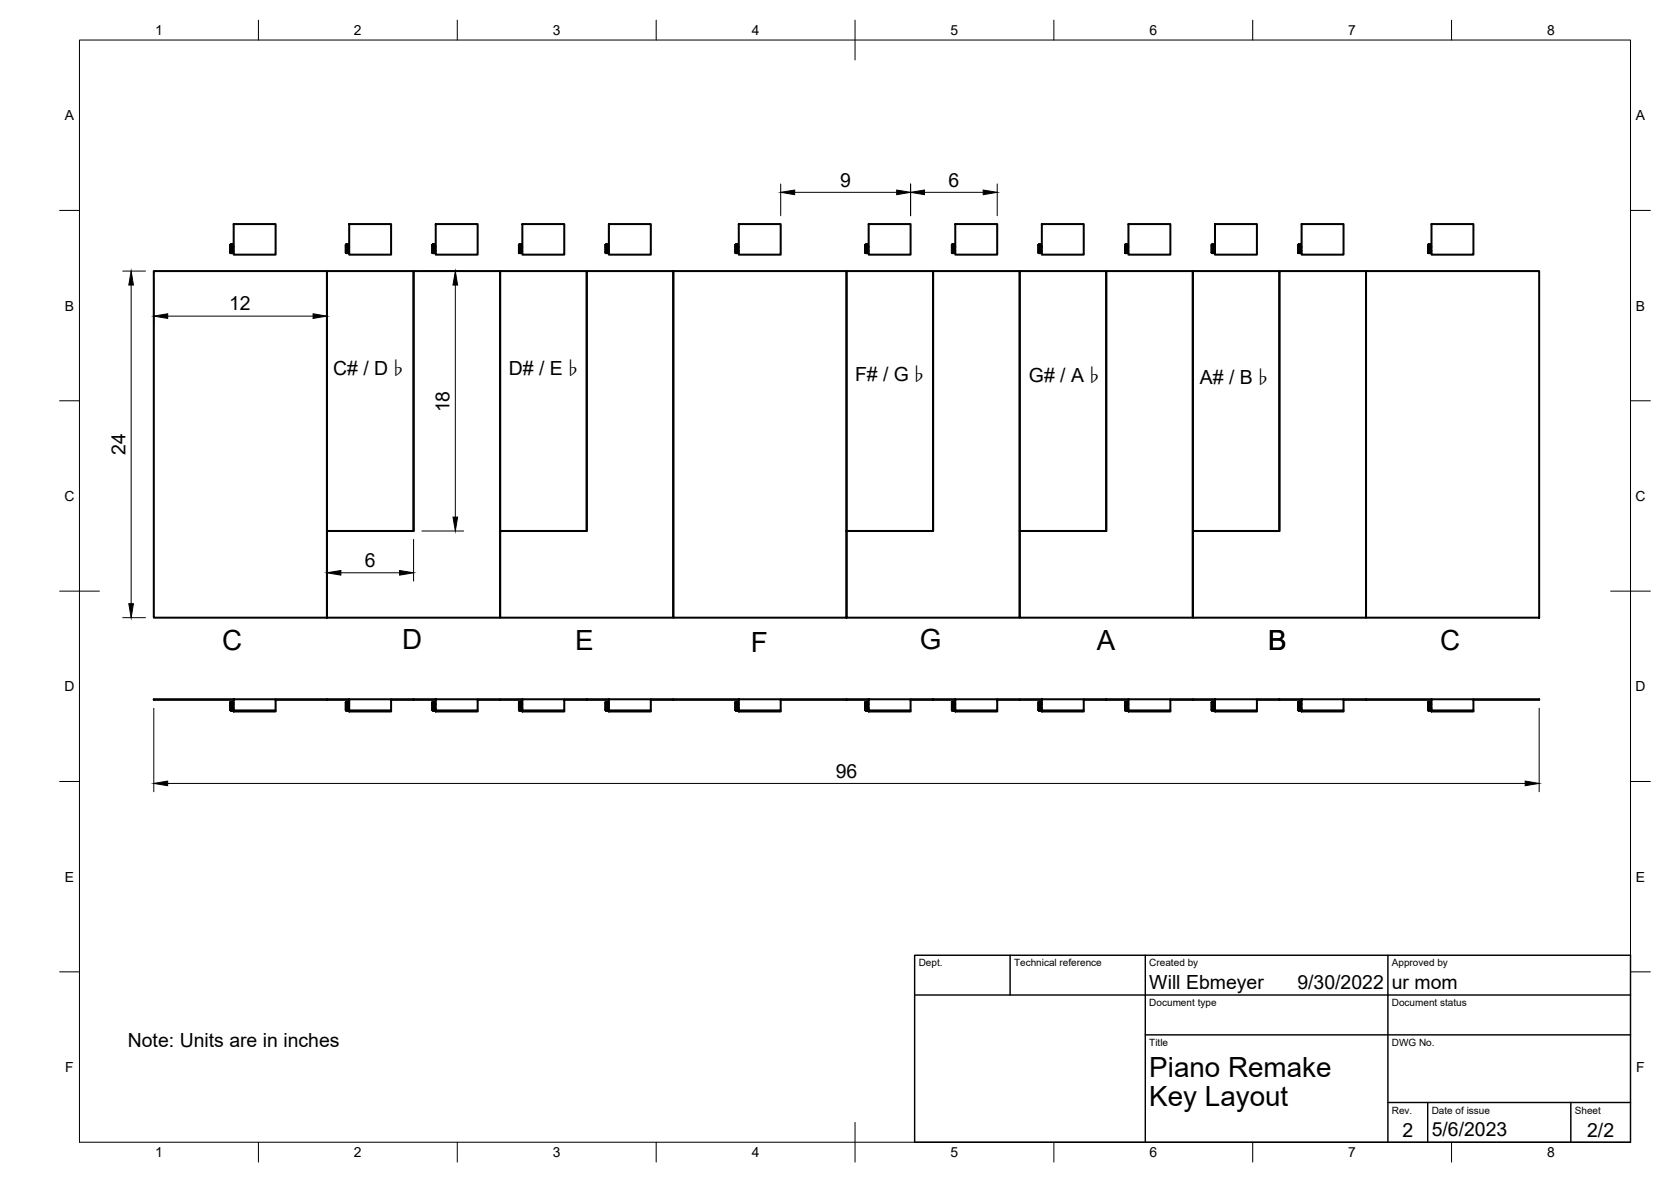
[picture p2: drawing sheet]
<svg xmlns="http://www.w3.org/2000/svg" width="420mm" height="297mm" viewBox="0 0 420 297" stroke-linecap="round" stroke-linejoin="round" font-family="sans-serif">
<!-- layer: Visible -->
<g fill="none" stroke="#000" stroke-width=".51">
<path d="M58.8 56.3h10.5v7.7h-10.5zM87.8 56.3h10.5v7.7h-10.5zM109.6 56.3h10.5v7.7h-10.5zM131.3 56.3h10.6v7.7h-10.6zM153.1 56.3h10.5v7.7h-10.5zM185.8 56.3h10.5v7.7h-10.5zM218.4 56.3h10.6v7.7h-10.6zM240.2 56.3h10.5v7.7h-10.5zM262 56.3h10.5v7.7h-10.5zM283.7 56.3h10.6v7.7h-10.6zM305.5 56.3h10.5v7.7h-10.5zM327.3 56.3h10.5v7.7h-10.5z"/>
<path d="M359.9 56.3h10.6v7.7h-10.6zM38.7 68.1h43.5v87.1h-43.5zM58 61.5v2M58 63.5h.1M58 61.5h.1M58 61.5v.1l.6-.1-.1 2M58 63.5h.5M58 63.5l.5 .1zM58 61.5h.5zM58 61.7h.5M58 61.9h.5M58 62l.5 .1z"/>
<path d="M58 62.2l.5 .1zM58 62.5l.5 .1zM58 62.8h.5M58 63h.5M58 63.2h.5M58 63.4l.5 .1M58 62.4h.5M58 62.1h.5M58 62.1h.1M58 62.3v.1M58 63.6h.5M58.5 63.4h-.5l.5 .1"/>
<path d="M58.6 63h.2M58.6 62h.2M82.2 68.1h21.8v65.3h-21.8zM87 61.5v2M87 63.5h.1M87 61.5h.1M87 61.5v.1l.7-.1-.1 2M87 63.5h.6M87 63.5l.6 .1zM87 61.5h.6zM87 61.7h.6M87 61.9h.6"/>
<path d="M87 62l.6 .1zM87 62.2l.6 .1zM87 62.5l.6 .1zM87 62.8h.6M87 63h.6M87 63.2h.6M87 63.4l.6 .1M87 62.4h.6M87 62.1h.6M87 63.6h.6M87 62.1h.1M87 62.3v.1"/>
<path d="M87.6 63.4h-.6l.6 .1M87.7 63h.1M87.7 62h.1M104 68.1h21.8v87.1h-43.6v-21.8h21.8zM108.8 61.5v2M108.8 63.5h.1M108.8 61.5h.1M108.8 61.5v.1l.6-.1-.1 2M108.8 63.5h.5M108.8 63.5l.5 .1zM108.8 61.5h.5zM108.8 61.7h.5"/>
<path d="M108.8 61.9h.5M108.8 62l.5 .1zM108.8 62.2l.5 .1zM108.8 62.5l.5 .1zM108.8 62.8h.5M108.8 63h.5M108.8 63.2h.5M108.8 63.4l.5 .1M108.8 62.4h.5M108.8 62.1h.5M108.8 63.6h.5M108.8 62.1h.1"/>
<path d="M108.8 62.3v.1M109.3 63.4h-.5l.5 .1M109.4 63h.2M109.4 62h.2M125.8 68.1h21.7v65.3h-21.7zM130.5 63.5h.1M130.5 61.5v2M130.5 61.5h.1M130.5 61.5v.1M130.6 61.5v.1l.6-.1-.1 2M130.6 63.5l.5 .1zM130.6 61.5h.5z"/>
<path d="M130.6 61.7h.5M130.6 61.9h.5M130.6 62l.5 .1zM130.6 62.2l.5 .1zM130.6 62.5l.5 .1zM130.6 62.8h.5M130.6 63h.5M130.6 63.2h.5M130.6 63.4l.5 .1M130.6 62.4h.5M130.6 62.1h.5M130.6 63.6h.5"/>
<path d="M130.6 62.1h.1M130.6 62.3v.1M131.1 63.5h-.6M131.1 63.4h-.5l.5 .1M131.2 63h.1M131.2 62h.1M147.5 68.1h21.8v87.1h-43.5v-21.8h21.7zM152.3 61.5v2M152.3 63.5h.1M152.3 61.5h.1M152.3 61.5v.1l.7-.1-.1 2M152.3 63.5h.6"/>
<path d="M152.3 63.5l.6 .1zM152.3 61.5h.6zM152.3 61.7h.6M152.3 61.9h.6M152.3 62l.6 .1zM152.3 62.2l.6 .1zM152.3 62.5l.6 .1zM152.3 62.8h.6M152.3 63h.6M152.3 63.2h.6M152.3 63.4l.6 .1M152.3 62.4h.6"/>
<path d="M152.3 62.1h.6M152.3 63.6h.6M152.3 62.1h.1M152.3 62.3v.1M152.9 63.4h-.6l.6 .1M153 63h.1M153 62h.1M169.3 68.1h43.6v87.1h-43.6zM184.9 63.5h.1M185 61.5v2M185 61.5h.1M185 61.5l-.1 .1"/>
<path d="M185 61.5v.1l.6-.1-.1 2M185 63.5l.5 .1zM185 61.5h.5zM185 61.7h.5M185 61.9h.5M185 62l.5 .1zM185 62.2l.5 .1zM185 62.5l.5 .1zM185 62.8h.5M185 63h.5M185 63.2h.5M185 63.4l.5 .1"/>
<path d="M185 62.4h.5M185 62.1h.5M185 63.6h.5M185 62.1h.1M185 62.3v.1M185.5 63.5h-.5M185.5 63.4h-.5l.5 .1M185.6 63h.2M185.6 62h.2M212.9 68.1h21.7v65.3h-21.7zM217.6 61.5v2M217.6 63.5h.1"/>
<path d="M217.6 61.5h.1M217.6 61.5v.1l.7-.1-.1 2M217.6 63.5h.6M217.6 63.5l.6 .1zM217.6 61.5h.6zM217.6 61.7h.6M217.6 61.9h.6M217.6 62l.6 .1zM217.6 62.2l.6 .1zM217.6 62.5l.6 .1zM217.6 62.8h.6M217.6 63h.6"/>
<path d="M217.6 63.2h.6M217.6 63.4l.6 .1M217.6 62.4h.6M217.6 62.1h.6M217.6 63.6h.6M217.6 62.1h.1M217.6 62.3v.1M218.2 63.4h-.6l.6 .1M218.3 63h.1M218.3 62h.1M234.6 68.1h21.8v87.1h-43.5v-21.8h21.7zM239.4 61.5v2"/>
<path d="M239.4 63.5h.1M239.4 61.5h.1M239.4 61.5v.1l.7-.1-.1 2M239.4 63.5h.6M239.4 63.5l.6 .1zM239.4 61.5h.6zM239.4 61.7h.6M239.4 61.9h.6M239.4 62l.6 .1zM239.4 62.2l.6 .1zM239.4 62.5l.6 .1zM239.4 62.8h.6"/>
<path d="M239.4 63h.6M239.4 63.2h.6M239.4 63.4l.6 .1M239.4 62.4h.6M239.4 62.1h.6M239.4 63.6h.6M239.4 62.1h.1M239.4 62.3v.1M240 63.4h-.6l.6 .1M240.1 63h.1M240.1 62h.1M256.4 68.1h21.8v65.3h-21.8z"/>
<path d="M261.2 61.5v2M261.2 63.5h.1M261.2 61.5h.1M261.2 61.5v.1l.6-.1-.1 2M261.2 63.5h.5M261.2 63.5l.5 .1zM261.2 61.5h.5zM261.2 61.7h.5M261.2 61.9h.5M261.2 62l.5 .1zM261.2 62.2l.5 .1zM261.2 62.5l.5 .1z"/>
<path d="M261.2 62.8h.5M261.2 63h.5M261.2 63.2h.5M261.2 63.4l.5 .1M261.2 62.4h.5M261.2 62.1h.5M261.2 63.6h.5M261.2 62.1h.1M261.2 62.3v.1M261.7 63.4h-.5l.5 .1M261.8 63h.2M261.8 62h.2"/>
<path d="M278.2 68.1h21.7v87.1h-43.5v-21.8h21.8zM282.9 61.5v2M282.9 63.5h.1M282.9 61.5h.1M283 61.5v.1l.6-.1-.1 2M283 63.5h.5M283 63.5l.5 .1zM283 61.5h.5zM283 61.7h.5M283 61.9h.5M283 62l.5 .1zM283 62.2l.5 .1z"/>
<path d="M283 62.5l.5 .1zM283 62.8h.5M283 63h.5M283 63.2h.5M283 63.4l.5 .1M283 62.4h.5M283 62.1h.5M283 63.6h.5M283 62.1h.1M283 62.3v.1M283.5 63.4h-.5l.5 .1M283.6 63h.1"/>
<path d="M283.6 62h.1M299.9 68.1h21.8v65.3h-21.8zM304.7 61.5v2M304.7 63.5h.1M304.7 61.5h.1M304.7 61.5v.1l.7-.1-.1 2M304.7 63.5h.6M304.7 63.5l.6 .1zM304.7 61.5h.6zM304.7 61.7h.6M304.7 61.9h.6M304.7 62l.6 .1z"/>
<path d="M304.7 62.2l.6 .1zM304.7 62.5l.6 .1zM304.7 62.8h.6M304.7 63h.6M304.7 63.2h.6M304.7 63.4l.6 .1M304.7 62.4h.6M304.7 62.1h.6M304.7 63.6h.6M304.7 62.1h.1M304.7 62.3v.1M305.3 63.4h-.6l.6 .1"/>
<path d="M305.4 63h.1M305.4 62h.1M321.7 68.1h21.8v87.1h-43.6v-21.8h21.8zM326.4 63.5h.1M326.5 61.5v2M326.5 61.5h.1M326.5 61.5l-.1 .1M326.5 61.5v.1l.6-.1v2M326.5 63.5l.6 .1zM326.5 61.5h.6zM326.5 61.7h.6M326.5 61.9h.6"/>
<path d="M326.5 62l.6 .1zM326.5 62.2l.6 .1zM326.5 62.5l.6 .1zM326.5 62.8h.6M326.5 63h.6M326.5 63.2h.6M326.5 63.4l.6 .1M326.5 62.4h.6M326.5 62.1h.6M326.5 63.6h.6M326.5 62.1h.1M326.5 62.3v.1"/>
<path d="M327.1 63.5h-.6M327.1 63.4h-.6l.6 .1M327.1 63h.2M327.1 62h.2M343.5 68.1h43.5v87.1h-43.5zM359.1 61.5v2M359.1 61.5h.1M359.2 61.5v.1l.6-.1-.1 2M359.2 63.5l.5 .1zM359.2 61.5h.5zM359.2 61.7h.5M359.2 61.9h.5"/>
<path d="M359.2 62l.5 .1zM359.2 62.2l.5 .1zM359.2 62.5l.5 .1zM359.2 62.8h.5M359.2 63h.5M359.2 63.2h.5M359.2 63.4l.5 .1M359.2 62.4h.5M359.2 62.1h.5M359.2 63.6h.5M359.2 62.1h.1M359.2 62.3v.1"/>
<path d="M359.7 63.5h-.6M359.7 63.4h-.5l.5 .1M359.8 63h.1M359.8 62h.1M58 176.5v2M58 178.5h.1M58 176.5h.1M58 176.5h.6v2l-.1-.2M58 176.5h.5M58 176.7h.5M58 176.9h.5M58 177.1h.5"/>
<path d="M58 177.3l.5 .1zM58 177.5l.5 .1zM58 177.8h.5M58 178h.5M58 178.3h.5M58 178.4l.5 .1M58 178.5h.5M58 177.4h.1M58 177.5h.5M58 177.4h.5M58.5 177.8v.1l-.5-.1M58.5 178v.1l-.5-.1"/>
<path d="M58.5 178.3l-.5-.1 .5 .1M58.5 178.3h-.5l.5 .1M58.6 178h.2M58.6 177h.2M58.8 175.7h10.5v2.9h-10.5zM58.8 178.6h10.5v.2h-10.5zM58.8 175.7h-20.1v.2h20.1M69.3 175.7h12.9v.2v-.2h5.6M69.3 175.9h18.5M87 176.5v2M87 178.5h.1M87 176.5h.1"/>
<path d="M87 176.5h.7v2l-.1-.2M87 176.5h.6M87 176.7h.6M87 176.9h.6M87 177.1h.6M87 177.3l.6 .1zM87 177.5l.6 .1zM87 177.8h.6M87 178h.6M87 178.3h.6M87 178.4l.6 .1M87 178.5h.6"/>
<path d="M87 177.4h.1M87 177.5h.6M87 177.4h.6M87.6 177.8v.1l-.6-.1M87.6 178v.1l-.6-.1M87.6 178.3l-.6-.1 .6 .1M87.6 178.3h-.6l.6 .1M87.7 178h.1M87.7 177h.1M87.8 175.7h10.5v2.9h-10.5zM87.8 178.6h10.5v.2h-10.5zM98.3 175.9h11.3"/>
<path d="M98.3 175.7h11.3M104 175.7v.2M108.8 176.5v2M108.8 178.5h.1M108.8 176.5h.1M108.8 176.5h.6v2l-.1-.2M108.8 176.5h.5M108.8 176.7h.5M108.8 176.9h.5M108.8 177.1h.5M108.8 177.3l.5 .1zM108.8 177.5l.5 .1z"/>
<path d="M108.8 177.8h.5M108.8 178h.5M108.8 178.3h.5M108.8 178.4l.5 .1M108.8 178.5h.5M108.8 177.4h.1M108.8 177.5h.5M108.8 177.4h.5M109.3 177.8v.1l-.5-.1M109.3 178v.1l-.5-.1M109.3 178.3l-.5-.1 .5 .1M109.3 178.3h-.5l.5 .1"/>
<path d="M109.4 178h.2M109.4 177h.2M109.6 175.7h10.5v2.9h-10.5zM109.6 178.6h10.5v.2h-10.5zM120.1 175.7h5.7v.2v-.2h5.5M120.1 175.9h11.2M130.5 176.5v2M130.5 176.5h.7v2l-.1-.2M130.5 178.5h.6M130.6 176.5h.5M130.6 176.7h.5M130.6 176.9h.5"/>
<path d="M130.6 177.1h.5M130.6 177.3l.5 .1zM130.6 177.5l.5 .1zM130.6 177.8h.5M130.6 178h.5M130.6 178.3h.5M130.6 178.4l.5 .1M130.6 178.5h.5M130.6 177.4h.1M130.6 177.5h.5M130.6 177.4h.5M131.1 177.8v.1l-.5-.1"/>
<path d="M131.1 178v.1l-.5-.1M131.1 178.3l-.5-.1 .5 .1M131.1 178.3h-.5l.5 .1M131.2 178h.1M131.2 177h.1M131.3 175.7h10.6v2.9h-10.6zM131.3 178.6h10.6v.2h-10.6zM141.9 175.9h11.2M141.9 175.7h11.2M147.5 175.7v.2M152.3 176.5v2M152.3 178.5h.1"/>
<path d="M152.3 176.5h.1M152.3 176.5h.7v2l-.1-.2M152.3 176.5h.6M152.3 176.7h.6M152.3 176.9h.6M152.3 177.1h.6M152.3 177.3l.6 .1zM152.3 177.5l.6 .1zM152.3 177.8h.6M152.3 178h.6M152.3 178.3h.6M152.3 178.4l.6 .1"/>
<path d="M152.3 178.5h.6M152.3 177.4h.1M152.3 177.5h.6M152.3 177.4h.6M152.9 177.8v.1l-.6-.1M152.9 178v.1l-.6-.1M152.9 178.3l-.6-.1 .6 .1M152.9 178.3h-.6l.6 .1M153 178h.1M153 177h.1M153.1 175.7h10.5v2.9h-10.5zM153.1 178.6h10.5v.2h-10.5z"/>
<path d="M163.6 175.7h5.7v.2v-.2h16.5M163.6 175.9h22.2M185 176.5v2M185 176.5h.6v2l-.1-.2M185 178.5h.5M185 176.5h.5M185 176.7h.5M185 176.9h.5M185 177.1h.5M185 177.3l.5 .1zM185 177.5l.5 .1zM185 177.8h.5"/>
<path d="M185 178h.5M185 178.3h.5M185 178.4l.5 .1M185 177.4h.1M185 177.5h.5M185 177.4h.5M185.5 177.8v.1l-.5-.1M185.5 178v.1l-.5-.1M185.5 178.3l-.5-.1 .5 .1M185.5 178.3h-.5l.5 .1M185.6 178h.2M185.6 177h.2"/>
<path d="M185.8 175.7h10.5v2.9h-10.5zM185.8 178.6h10.5v.2h-10.5zM196.3 175.7h16.6v.2v-.2h5.5M196.3 175.9h22.1M217.6 176.5v2M217.6 178.5h.1M217.6 176.5h.1M217.6 176.5h.7v2l-.1-.2M217.6 176.5h.6M217.6 176.7h.6M217.6 176.9h.6M217.6 177.1h.6"/>
<path d="M217.6 177.3l.6 .1zM217.6 177.5l.6 .1zM217.6 177.8h.6M217.6 178h.6M217.6 178.3h.6M217.6 178.4l.6 .1M217.6 178.5h.6M217.6 177.4h.1M217.6 177.5h.6M217.6 177.4h.6M218.2 177.8v.1l-.6-.1M218.2 178v.1l-.6-.1"/>
<path d="M218.2 178.3l-.6-.1 .6 .1M218.2 178.3h-.6l.6 .1M218.3 178h.1M218.3 177h.1M218.4 175.7h10.6v2.9h-10.6zM218.4 178.6h10.6v.2h-10.6zM229 175.9h11.2M229 175.7h11.2M234.6 175.7v.2M239.4 176.5v2M239.4 178.5h.1M239.4 176.5h.1"/>
<path d="M239.4 176.5h.7v2l-.1-.2M239.4 176.5h.6M239.4 176.7h.6M239.4 176.9h.6M239.4 177.1h.6M239.4 177.3l.6 .1zM239.4 177.5l.6 .1zM239.4 177.8h.6M239.4 178h.6M239.4 178.3h.6M239.4 178.4l.6 .1M239.4 178.5h.6"/>
<path d="M239.4 177.4h.1M239.4 177.5h.6M239.4 177.4h.6M240 177.8v.1l-.6-.1M240 178v.1l-.6-.1M240 178.3l-.6-.1 .6 .1M240 178.3h-.6l.6 .1M240.1 178h.1M240.1 177h.1M240.2 175.7h10.5v2.9h-10.5zM240.2 178.6h10.5v.2h-10.5zM250.7 175.7h5.7v.2v-.2h5.6"/>
<path d="M250.7 175.9h11.3M261.2 176.5v2M261.2 178.5h.1M261.2 176.5h.1M261.2 176.5h.6v2l-.1-.2M261.2 176.5h.5M261.2 176.7h.5M261.2 176.9h.5M261.2 177.1h.5M261.2 177.3l.5 .1zM261.2 177.5l.5 .1zM261.2 177.8h.5"/>
<path d="M261.2 178h.5M261.2 178.3h.5M261.2 178.4l.5 .1M261.2 178.5h.5M261.2 177.4h.1M261.2 177.5h.5M261.2 177.4h.5M261.7 177.8v.1l-.5-.1M261.7 178v.1l-.5-.1M261.7 178.3l-.5-.1 .5 .1M261.7 178.3h-.5l.5 .1M261.8 178h.2"/>
<path d="M261.8 177h.2M262 175.7h10.5v2.9h-10.5zM262 178.6h10.5v.2h-10.5zM272.5 175.9h11.2M272.5 175.7h11.2M278.2 175.7v.2M282.9 176.5v2M282.9 178.5h.1M282.9 176.5h.1M283 176.5h.6v2l-.1-.2M283 176.5h.5M283 176.7h.5"/>
<path d="M283 176.9h.5M283 177.1h.5M283 177.3l.5 .1zM283 177.5l.5 .1zM283 177.8h.5M283 178h.5M283 178.3h.5M283 178.4l.5 .1M283 178.5h.5M283 177.4h.1M283 177.5h.5M283 177.4h.5"/>
<path d="M283.5 177.8v.1l-.5-.1M283.5 178v.1l-.5-.1M283.5 178.3l-.5-.1 .5 .1M283.5 178.3h-.5l.5 .1M283.6 178h.1M283.6 177h.1M283.7 175.7h10.6v2.9h-10.6zM283.7 178.6h10.6v.2h-10.6zM294.3 175.7h5.6v.2v-.2h5.6M294.3 175.9h11.2M304.7 176.5v2M304.7 178.5h.1"/>
<path d="M304.7 176.5h.1M304.7 176.5h.7v2l-.1-.2M304.7 176.5h.6M304.7 176.7h.6M304.7 176.9h.6M304.7 177.1h.6M304.7 177.3l.6 .1zM304.7 177.5l.6 .1zM304.7 177.8h.6M304.7 178h.6M304.7 178.3h.6M304.7 178.4l.6 .1"/>
<path d="M304.7 178.5h.6M304.7 177.4h.1M304.7 177.5h.6M304.7 177.4h.6M305.3 177.8v.1l-.6-.1M305.3 178v.1l-.6-.1M305.3 178.3l-.6-.1 .6 .1M305.3 178.3h-.6l.6 .1M305.4 178h.1M305.4 177h.1M305.5 175.7h10.5v2.9h-10.5zM305.5 178.6h10.5v.2h-10.5z"/>
<path d="M316 175.9h11.3M316 175.7h11.3M321.7 175.7v.2M326.5 176.5v2M326.5 176.5h.6v2v-.2M326.5 178.5h.6M326.5 176.5h.6M326.5 176.7h.6M326.5 176.9h.6M326.5 177.1h.6M326.5 177.3l.6 .1zM326.5 177.5l.6 .1z"/>
<path d="M326.5 177.8h.6M326.5 178h.6M326.5 178.3h.6M326.5 178.4l.6 .1M326.5 177.4h.1M326.5 177.5h.6M326.5 177.4h.6M327.1 177.8v.1l-.6-.1M327.1 178v.1l-.6-.1M327.1 178.3l-.6-.1 .6 .1M327.1 178.3h-.6l.6 .1M327.1 178h.2"/>
<path d="M327.1 177h.2M327.3 175.7h10.5v2.9h-10.5zM327.3 178.6h10.5v.2h-10.5zM337.8 175.7h5.7v.2v-.2h16.4M337.8 175.9h22.1M359.1 176.5v2M359.1 176.5h.7v2l-.1-.2M359.1 178.5h.6M359.2 176.5h.5M359.2 176.7h.5M359.2 176.9h.5M359.2 177.1h.5"/>
<path d="M359.2 177.3l.5 .1zM359.2 177.5l.5 .1zM359.2 177.8h.5M359.2 178h.5M359.2 178.3h.5M359.2 178.4l.5 .1M359.2 178.5h.5M359.2 177.4h.1M359.2 177.5h.5M359.2 177.4h.5M359.7 177.8v.1l-.5-.1M359.7 178v.1l-.5-.1"/>
<path d="M359.7 178.3l-.5-.1 .5 .1M359.7 178.3h-.5l.5 .1M359.8 178h.1M359.8 177h.1M359.9 175.7h10.6v2.9h-10.6zM359.9 178.6h10.6v.2h-10.6zM370.5 175.7h16.5v.2h-16.5"/>
</g>
<g fill="#000">
<circle cx="58" cy="63.6" r=".25"/>
<circle cx="87" cy="63.6" r=".25"/>
<circle cx="108.8" cy="63.6" r=".25"/>
<circle cx="130.6" cy="63.6" r=".25"/>
<circle cx="152.3" cy="63.6" r=".25"/>
<circle cx="185" cy="63.6" r=".25"/>
<circle cx="217.6" cy="63.6" r=".25"/>
<circle cx="239.4" cy="63.6" r=".25"/>
<circle cx="261.2" cy="63.6" r=".25"/>
<circle cx="283" cy="63.6" r=".25"/>
<circle cx="304.7" cy="63.6" r=".25"/>
<circle cx="326.5" cy="63.6" r=".25"/>
<circle cx="359.2" cy="63.6" r=".25"/>
<circle cx="58" cy="178.5" r=".25"/>
<circle cx="87" cy="178.5" r=".25"/>
<circle cx="108.8" cy="178.5" r=".25"/>
<circle cx="130.6" cy="178.5" r=".25"/>
<circle cx="152.3" cy="178.5" r=".25"/>
<circle cx="185" cy="178.5" r=".25"/>
<circle cx="217.6" cy="178.5" r=".25"/>
<circle cx="239.4" cy="178.5" r=".25"/>
<circle cx="261.2" cy="178.5" r=".25"/>
<circle cx="283" cy="178.5" r=".25"/>
<circle cx="304.7" cy="178.5" r=".25"/>
<circle cx="326.5" cy="178.5" r=".25"/>
<circle cx="359.2" cy="178.5" r=".25"/>
</g>
<!-- layer: Border -->
<g fill="none" stroke="#000" stroke-width=".25">
<path d="M20 10.1h390v276.9h-390zM65 5.1v5M115 5.1v5M165 5.1v5M215 5.1v10M265 5.1v5M315 5.1v5M365 5.1v5M15 52.9h5M410 52.9h5M15 100.7h5M410 100.7h5"/>
<path d="M15 148.6h10M405 148.6h10M15 196.4h5M410 196.4h5M15 244.2h5M410 244.2h5M65 287v5M115 287v5M165 287v5M215 282.1v9.9M265 287v5M315 287v5"/>
<path d="M365 287v5"/>
</g>
<!-- layer: TitleBlock -->
<path d="M230 240.1h180v46.9h-180zM230 250h180M254 240.1v9.9M288 240.1v46.9M349 240.1v46.9M288 260.1h122M349 277.1h61M359 277.1v9.9M395 277.1v9.9" fill="none" stroke="#000" stroke-width=".36"/>
<!-- layer: FD_Dimensions -->
<g fill="none" stroke="#000" stroke-width=".25">
<path d="M196.3 46.2v8M199.8 48.3h25.7M229 46.2v8M232.5 48.3h14.7M250.7 46.2v8M30.9 68.1h5.7M33 71.6v80.1M38.7 70.2v11.3M42.2 79.4h36.5M82.2 70.2v11.3M106.1 68.1h10.5M114.5 71.6v58.3"/>
<path d="M82.2 135.5v10.5M104 135.5v10.5M106.1 133.4h10.5M30.9 155.2h5.7M85.7 143.9h14.8M38.7 178v21M387 178v21M42.2 196.9h341.3"/>
</g>
<g fill="#000" stroke="#000" stroke-width=".25">
<path d="M196.3 48.3l3.5-.5v1.1zM225.5 47.8l3.5 .5-3.5 .6zM229 48.3l3.5-.5v1.1zM247.2 47.8l3.5 .5-3.5 .6zM33 68.1l.5 3.5h-1.1zM38.7 79.4l3.5-.5v1.1zM78.7 78.9l3.5 .5-3.5 .6zM114.5 68.1l.6 3.5h-1.2zM113.9 129.9h1.2l-.6 3.5zM32.4 151.7h1.1l-.5 3.5zM82.2 143.9l3.5-.5v1.1zM100.5 143.4l3.5 .5-3.5 .6z"/>
<path d="M38.7 196.9l3.5-.6v1.1zM383.5 196.3l3.5 .6-3.5 .5z"/>
</g>
<g font-size="7">
<text x="55.9" y="163.2">C</text>
<text x="101.1" y="163.2">D</text>
<text x="144.7" y="163.4">E</text>
<text x="188.8" y="163.8">F</text>
<text x="231.3" y="163.1">G</text>
<text x="275.8" y="163.3">A</text>
<text x="318.9" y="163.3">B</text>
<text x="362.1" y="163.4">C</text>
<text x="289" y="270.6">Piano Remake</text>
<text x="289" y="278.1">Key Layout</text>
</g>
<g font-size="4.9">
<text x="211.3" y="46.9">9</text>
<text x="238.5" y="46.9">6</text>
<text x="57.6" y="78">12</text>
<text x="83.8" y="94.3">C# / D♭</text>
<text x="127.9" y="94.3">D# / E♭</text>
<text x="215" y="95.7">F# / G♭</text>
<text x="258.7" y="96.1">G# / A♭</text>
<text x="301.7" y="96.4">A# / B♭</text>
<text x="113" y="103.7" transform="rotate(-90 113 103.7)">18</text>
<text x="31.6" y="114.3" transform="rotate(-90 31.6 114.3)">24</text>
<text x="91.8" y="142.5">6</text>
<text x="210.1" y="195.4">96</text>
<text x="289" y="248.5">Will Ebmeyer</text>
<text x="326.2" y="248.5">9/30/2022</text>
<text x="350" y="248.5">ur mom</text>
<text x="32.1" y="263">Note: Units are in inches</text>
<text x="352.6" y="285.7">2</text>
<text x="360" y="285.5">5/6/2023</text>
<text x="399.1" y="285.7">2/2</text>
</g>
<g font-size="3.5">
<text x="39" y="8.8">1</text>
<text x="89" y="8.8">2</text>
<text x="139" y="8.8">3</text>
<text x="189" y="8.8">4</text>
<text x="239" y="8.8">5</text>
<text x="289" y="8.8">6</text>
<text x="339" y="8.8">7</text>
<text x="389" y="8.8">8</text>
<text x="16.3" y="30.2">A</text>
<text x="411.3" y="30.2">A</text>
<text x="16.3" y="78">B</text>
<text x="411.3" y="78">B</text>
<text x="16.2" y="125.9">C</text>
<text x="411.2" y="125.9">C</text>
<text x="16.2" y="173.7">D</text>
<text x="411.2" y="173.7">D</text>
<text x="16.3" y="221.6">E</text>
<text x="411.3" y="221.6">E</text>
<text x="16.4" y="269.4">F</text>
<text x="411.4" y="269.4">F</text>
<text x="39" y="290.8">1</text>
<text x="89" y="290.8">2</text>
<text x="139" y="290.8">3</text>
<text x="189" y="290.8">4</text>
<text x="239" y="290.8">5</text>
<text x="289" y="290.8">6</text>
<text x="339" y="290.8">7</text>
<text x="389" y="290.8">8</text>
</g>
<g font-size="2.5">
<text x="231" y="242.9">Dept.</text>
<text x="255" y="242.9">Technical reference</text>
<text x="289" y="242.9">Created by</text>
<text x="350" y="242.9">Approved by</text>
<text x="289" y="252.8">Document type</text>
<text x="350" y="252.8">Document status</text>
<text x="289" y="262.9">Title</text>
<text x="350" y="262.9">DWG No.</text>
<text x="350" y="279.9">Rev.</text>
<text x="360" y="279.9">Date of issue</text>
<text x="396" y="279.9">Sheet</text>
</g>
</svg>
